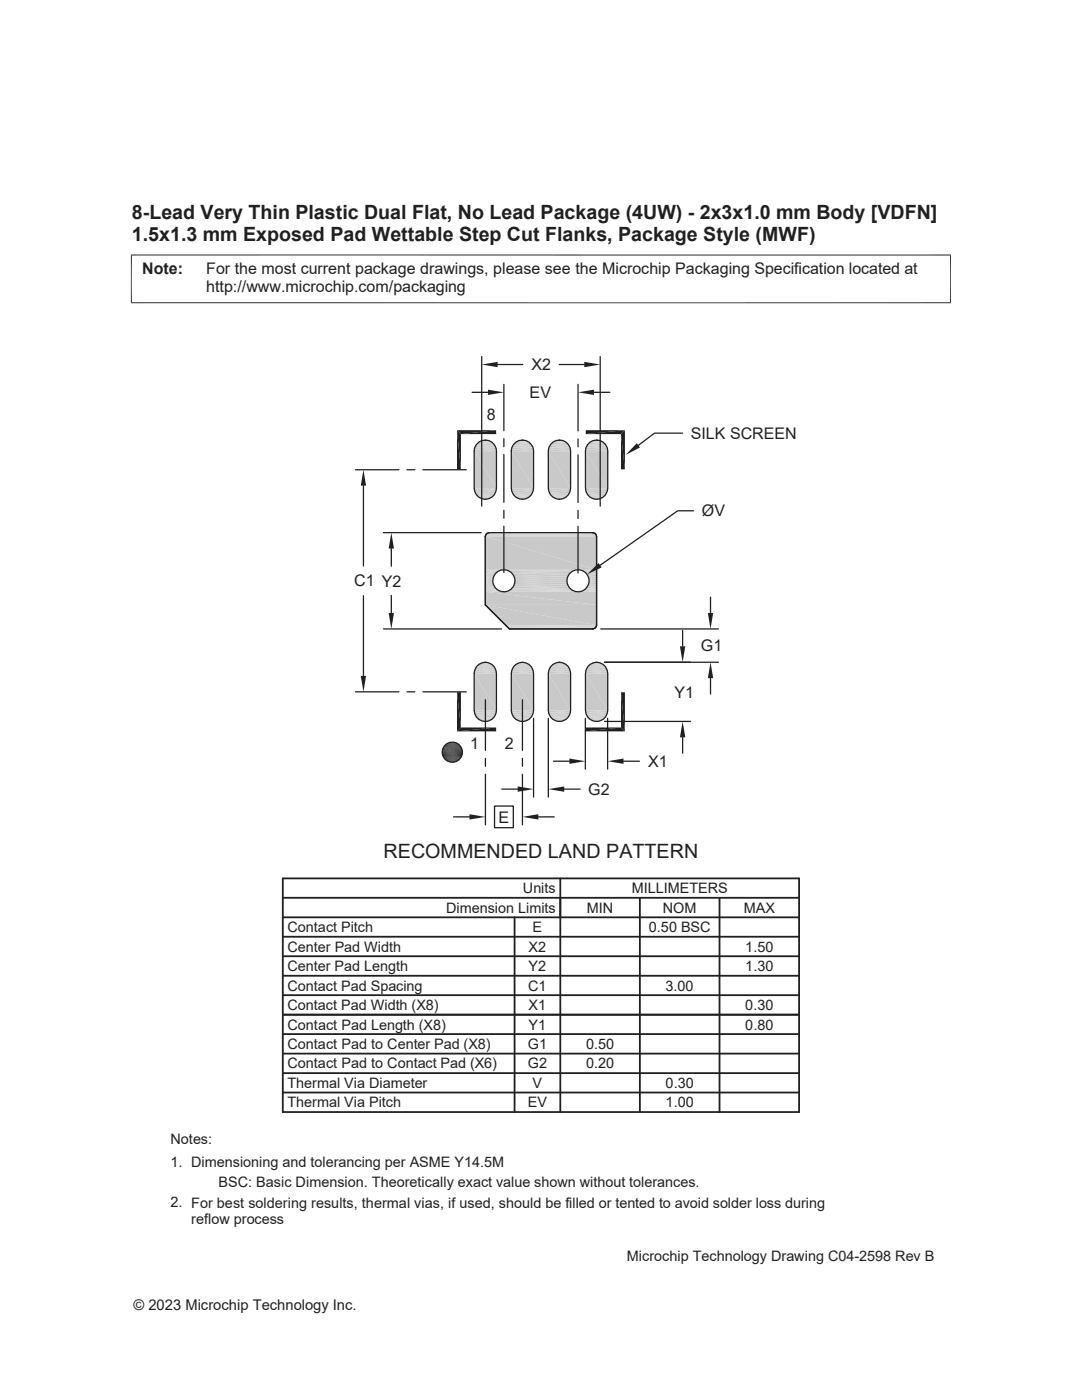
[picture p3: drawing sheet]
<svg xmlns="http://www.w3.org/2000/svg" width="216mm" height="279mm" viewBox="0 0 216 279" stroke-linecap="round" stroke-linejoin="round" font-family="sans-serif">
<g fill="#c8c9cb">
<path d="M96.5 87.9h.7z"/>
<path d="M96.1 88l.4-.1 1.1 .1z"/>
<path d="M96.5 87.9l1.1 .1z"/>
</g>
<path d="M95.7 88.1h2.3" fill="none" stroke="#c8c9cb" stroke-width=".2"/>
<path d="M96.1 88h1.5l.4 .1z" fill="#c8c9cb"/>
<path d="M95.4 88.2h2.9" fill="none" stroke="#c8c9cb" stroke-width=".21"/>
<path d="M95.1 88.5h3.5" fill="none" stroke="#c8c9cb" stroke-width=".28"/>
<path d="M94.9 88.8h3.9" fill="none" stroke="#c8c9cb" stroke-width=".32"/>
<path d="M94.8 89.1h4.1" fill="none" stroke="#c8c9cb" stroke-width=".34"/>
<path d="M94.6 89.9h4.5M94.7 89.5h4.3" fill="none" stroke="#c8c9cb" stroke-width=".38"/>
<g fill="#c8c9cb">
<path d="M94.6 90l4.5 7.4h-4.5z"/>
<path d="M94.6 90h4.5v7.4z"/>
</g>
<path d="M94.6 97.6h4.5M94.7 98h4.3" fill="none" stroke="#c8c9cb" stroke-width=".38"/>
<path d="M94.8 98.4h4.1" fill="none" stroke="#c8c9cb" stroke-width=".36"/>
<path d="M94.9 98.7h3.9" fill="none" stroke="#c8c9cb" stroke-width=".32"/>
<path d="M95.1 99h3.5" fill="none" stroke="#c8c9cb" stroke-width=".28"/>
<path d="M95.4 99.3h2.9" fill="none" stroke="#c8c9cb" stroke-width=".21"/>
<path d="M95.7 99.4l1.9 .1h-1.5z" fill="#c8c9cb"/>
<path d="M95.7 99.4h2.3" fill="none" stroke="#c8c9cb" stroke-width=".2"/>
<g fill="#c8c9cb">
<path d="M96.5 99.6h.7z"/>
<path d="M96.1 99.5l1.1 .1z"/>
<path d="M96.1 99.5h1.5z"/>
<path d="M118.7 87.9h.7z"/>
<path d="M118.3 88l.4-.1 1.1 .1z"/>
<path d="M118.7 87.9l1.1 .1z"/>
</g>
<path d="M117.9 88.1h2.2" fill="none" stroke="#c8c9cb" stroke-width=".2"/>
<path d="M118.3 88h1.5l.3 .1z" fill="#c8c9cb"/>
<path d="M117.6 88.2h2.9" fill="none" stroke="#c8c9cb" stroke-width=".21"/>
<path d="M117.3 88.5h3.4" fill="none" stroke="#c8c9cb" stroke-width=".28"/>
<path d="M117.1 88.8h3.9" fill="none" stroke="#c8c9cb" stroke-width=".32"/>
<path d="M116.9 89.1h4.2" fill="none" stroke="#c8c9cb" stroke-width=".34"/>
<path d="M116.8 89.9h4.5M116.8 89.5h4.4" fill="none" stroke="#c8c9cb" stroke-width=".38"/>
<g fill="#c8c9cb">
<path d="M116.8 90l4.5 7.4h-4.5z"/>
<path d="M116.8 90h4.5v7.4z"/>
</g>
<path d="M116.8 97.6h4.5M116.8 98h4.4" fill="none" stroke="#c8c9cb" stroke-width=".38"/>
<path d="M116.9 98.4h4.2" fill="none" stroke="#c8c9cb" stroke-width=".36"/>
<path d="M117.1 98.7h3.9" fill="none" stroke="#c8c9cb" stroke-width=".32"/>
<path d="M117.3 99h3.4" fill="none" stroke="#c8c9cb" stroke-width=".28"/>
<path d="M117.6 99.3h2.9" fill="none" stroke="#c8c9cb" stroke-width=".21"/>
<path d="M117.9 99.4l1.9 .1h-1.5z" fill="#c8c9cb"/>
<path d="M117.9 99.4h2.2" fill="none" stroke="#c8c9cb" stroke-width=".2"/>
<g fill="#c8c9cb">
<path d="M118.7 99.6h.7z"/>
<path d="M118.3 99.5l1.1 .1z"/>
<path d="M118.3 99.5h1.5z"/>
<path d="M111.3 87.9h.7z"/>
<path d="M110.9 88l.4-.1 1.1 .1z"/>
<path d="M111.3 87.9l1.1 .1z"/>
</g>
<path d="M110.5 88.1h2.3" fill="none" stroke="#c8c9cb" stroke-width=".2"/>
<path d="M110.9 88h1.5l.4 .1z" fill="#c8c9cb"/>
<path d="M110.2 88.2h2.9" fill="none" stroke="#c8c9cb" stroke-width=".21"/>
<path d="M109.9 88.5h3.4" fill="none" stroke="#c8c9cb" stroke-width=".28"/>
<path d="M109.7 88.8h3.9" fill="none" stroke="#c8c9cb" stroke-width=".32"/>
<path d="M109.6 89.1h4.1" fill="none" stroke="#c8c9cb" stroke-width=".34"/>
<path d="M109.4 89.9h4.5M109.5 89.5h4.3" fill="none" stroke="#c8c9cb" stroke-width=".38"/>
<g fill="#c8c9cb">
<path d="M109.4 90l4.5 7.4h-4.5z"/>
<path d="M109.4 90h4.5v7.4z"/>
</g>
<path d="M109.4 97.6h4.5M109.5 98h4.3" fill="none" stroke="#c8c9cb" stroke-width=".38"/>
<path d="M109.6 98.4h4.1" fill="none" stroke="#c8c9cb" stroke-width=".36"/>
<path d="M109.7 98.7h3.9" fill="none" stroke="#c8c9cb" stroke-width=".32"/>
<path d="M109.9 99h3.4" fill="none" stroke="#c8c9cb" stroke-width=".28"/>
<path d="M110.2 99.3h2.9" fill="none" stroke="#c8c9cb" stroke-width=".21"/>
<path d="M110.5 99.4l1.9 .1h-1.5z" fill="#c8c9cb"/>
<path d="M110.5 99.4h2.3" fill="none" stroke="#c8c9cb" stroke-width=".2"/>
<g fill="#c8c9cb">
<path d="M111.3 99.6h.7z"/>
<path d="M110.9 99.5l1.1 .1z"/>
<path d="M110.9 99.5h1.5z"/>
<path d="M103.9 87.9h.7z"/>
<path d="M103.5 88l.4-.1 1.1 .1z"/>
<path d="M103.9 87.9l1.1 .1z"/>
</g>
<path d="M103.1 88.1h2.2" fill="none" stroke="#c8c9cb" stroke-width=".2"/>
<path d="M103.5 88h1.5l.3 .1z" fill="#c8c9cb"/>
<path d="M102.8 88.2h2.9" fill="none" stroke="#c8c9cb" stroke-width=".21"/>
<path d="M102.5 88.5h3.4" fill="none" stroke="#c8c9cb" stroke-width=".28"/>
<path d="M102.3 88.8h3.9" fill="none" stroke="#c8c9cb" stroke-width=".32"/>
<path d="M102.2 89.1h4.1" fill="none" stroke="#c8c9cb" stroke-width=".34"/>
<path d="M102 89.9h4.5M102 89.5h4.4" fill="none" stroke="#c8c9cb" stroke-width=".38"/>
<g fill="#c8c9cb">
<path d="M102 90l4.5 7.4h-4.5z"/>
<path d="M102 90h4.5v7.4z"/>
</g>
<path d="M102 97.6h4.5M102 98h4.4" fill="none" stroke="#c8c9cb" stroke-width=".38"/>
<path d="M102.2 98.4h4.1" fill="none" stroke="#c8c9cb" stroke-width=".36"/>
<path d="M102.3 98.7h3.9" fill="none" stroke="#c8c9cb" stroke-width=".32"/>
<path d="M102.5 99h3.4" fill="none" stroke="#c8c9cb" stroke-width=".28"/>
<path d="M102.8 99.3h2.9" fill="none" stroke="#c8c9cb" stroke-width=".21"/>
<path d="M103.1 99.4l1.9 .1h-1.5z" fill="#c8c9cb"/>
<path d="M103.1 99.4h2.2" fill="none" stroke="#c8c9cb" stroke-width=".2"/>
<g fill="#c8c9cb">
<path d="M103.9 99.6h.7z"/>
<path d="M103.5 99.5l1.1 .1z"/>
<path d="M103.5 99.5h1.5z"/>
</g>
<path d="M96.8 107h22.2M96.9 106.9h22.1M96.9 106.7h22.1M96.9 106.6h22M97 106.5h21.9M97.1 106.4h21.7M97.2 106.4h21.5M97.5 106.3h20.9" fill="none" stroke="#c8c9cb" stroke-width=".2"/>
<g fill="#c8c9cb">
<path d="M96.8 107l22.2 6.7h-22.2z"/>
<path d="M96.8 107h22.2v6.7z"/>
</g>
<path d="M96.8 113.7h3.5M96.8 113.8h3.1M100.8 113.7h14.3M101.2 113.8h13.5M115.5 113.7h3.5M116 113.8h3" fill="none" stroke="#c8c9cb" stroke-width=".2"/>
<path d="M96.8 114h2.7M101.5 114h12.8M116.3 114h2.7" fill="none" stroke="#c8c9cb" stroke-width=".21"/>
<path d="M96.8 114.3h2.4M101.9 114.3h12.1M116.7 114.3h2.3" fill="none" stroke="#c8c9cb" stroke-width=".28"/>
<path d="M102.2 114.6h11.5M117 114.6h2" fill="none" stroke="#c8c9cb" stroke-width=".34"/>
<path d="M96.8 114.4l1.9 .3h-1.9z" fill="#c8c9cb"/>
<path d="M96.8 114.6h2.1" fill="none" stroke="#c8c9cb" stroke-width=".34"/>
<g fill="#c8c9cb">
<path d="M117.2 114.7l1.8 .4h-1.6z"/>
<path d="M117.2 114.7h1.8v.4z"/>
</g>
<path d="M102.4 114.9h11.1" fill="none" stroke="#c8c9cb" stroke-width=".36"/>
<g fill="#c8c9cb">
<path d="M96.8 114.7l1.7 .4h-1.7z"/>
<path d="M96.8 114.7h1.9l-.2 .4z"/>
<path d="M117.4 115.1l1.6 .4h-1.5z"/>
<path d="M117.4 115.1h1.6v.4z"/>
</g>
<path d="M102.6 115.3h10.7" fill="none" stroke="#c8c9cb" stroke-width=".4"/>
<g fill="#c8c9cb">
<path d="M96.8 115.1l1.6 .4h-1.6z"/>
<path d="M96.8 115.1h1.7l-.1 .4z"/>
<path d="M117.5 115.5l1.5 .4h-1.4z"/>
<path d="M117.5 115.5h1.5v.4z"/>
</g>
<path d="M102.7 115.7h10.5" fill="none" stroke="#c8c9cb" stroke-width=".4"/>
<g fill="#c8c9cb">
<path d="M96.8 115.5l1.5 .4h-1.5z"/>
<path d="M96.8 115.5h1.6l-.1 .4z"/>
<path d="M117.6 115.9l1.4 .4h-1.5z"/>
<path d="M117.6 115.9h1.4v.4z"/>
</g>
<path d="M102.7 116.1h10.5" fill="none" stroke="#c8c9cb" stroke-width=".4"/>
<g fill="#c8c9cb">
<path d="M96.8 115.9l1.6 .4h-1.6z"/>
<path d="M96.8 115.9h1.5l.1 .4z"/>
<path d="M117.5 116.3l1.5 .4h-1.6z"/>
<path d="M117.5 116.3h1.5v.4z"/>
</g>
<path d="M102.6 116.5h10.7" fill="none" stroke="#c8c9cb" stroke-width=".4"/>
<g fill="#c8c9cb">
<path d="M96.8 116.3l1.7 .4h-1.7z"/>
<path d="M96.8 116.3h1.6l.1 .4z"/>
<path d="M117.4 116.7l1.6 .4h-1.8z"/>
<path d="M117.4 116.7h1.6v.4z"/>
</g>
<path d="M102.4 116.9h11.1" fill="none" stroke="#c8c9cb" stroke-width=".36"/>
<g fill="#c8c9cb">
<path d="M96.8 116.7l1.9 .4h-1.9z"/>
<path d="M96.8 116.7h1.7l.2 .4z"/>
</g>
<path d="M117 117.2h2" fill="none" stroke="#c8c9cb" stroke-width=".34"/>
<path d="M117.2 117.1h1.8v.3z" fill="#c8c9cb"/>
<path d="M96.8 117.2h2.1M102.2 117.2h11.5" fill="none" stroke="#c8c9cb" stroke-width=".34"/>
<path d="M96.8 117.5h2.4M101.9 117.5h12.1M116.7 117.5h2.3" fill="none" stroke="#c8c9cb" stroke-width=".28"/>
<path d="M96.8 117.8h2.7M101.5 117.8h12.8M116.3 117.8h2.7" fill="none" stroke="#c8c9cb" stroke-width=".21"/>
<path d="M96.8 118h3.1M96.8 118.1h3.5M100.8 118.1h14.3M101.2 118h13.5M115.5 118.1h3.5M116 118h3" fill="none" stroke="#c8c9cb" stroke-width=".2"/>
<g fill="#c8c9cb">
<path d="M96.8 118.1l22.2 2.6h-22.2z"/>
<path d="M96.8 118.1h22.2v2.6z"/>
<path d="M96.8 120.7l22.2 4.1h-18.1z"/>
<path d="M96.8 120.7h22.2v4.1z"/>
</g>
<path d="M100.9 124.8h18.1M101 125h18M101.2 125.1h17.8M101.3 125.2h17.6M101.4 125.3h17.5M101.5 125.4h17.3M101.6 125.4h17.1M101.6 125.5h17" fill="none" stroke="#c8c9cb" stroke-width=".2"/>
<path d="M96.8 87.8a2.21 2.21 0 0 0-2.2 2.2" fill="none" stroke="#231f20" stroke-width=".25"/>
<g fill="#231f20">
<path d="M96.9 87.8v.1z"/>
<path d="M96.8 87.8l.1 .1z"/>
<path d="M96.8 87.8v.1z"/>
<path d="M96.7 87.8l.1 .1z"/>
</g>
<path d="M94.6 90v7.4a2.2 2.2 0 0 0 2.2 2.2 2.2 2.2 0 0 0 2.2-2.2M96.8 87.8a2.2 2.2 0 0 1 2.3 2.2v7.4M104.2 87.8a2.2 2.2 0 0 0-2.2 2.2" fill="none" stroke="#231f20" stroke-width=".25"/>
<g fill="#231f20">
<path d="M104.3 87.8v.1z"/>
<path d="M104.2 87.8l.1 .1z"/>
<path d="M104.2 87.8v.1z"/>
<path d="M104.1 87.8l.1 .1z"/>
</g>
<path d="M102 90v7.4M104.2 87.8a2.21 2.21 0 0 1 2.3 2.2v7.4a2.21 2.21 0 0 1-2.2 2.2 2.21 2.21 0 0 1-2.3-2.2M111.6 87.8a2.21 2.21 0 0 0-2.2 2.2" fill="none" stroke="#231f20" stroke-width=".25"/>
<g fill="#231f20">
<path d="M111.7 87.8v.1z"/>
<path d="M111.6 87.8l.1 .1z"/>
<path d="M111.5 87.8l.2 .1z"/>
<path d="M111.5 87.8l.1 .1z"/>
</g>
<path d="M109.4 90v7.4M111.6 87.8a2.2 2.2 0 0 1 2.3 2.2v7.4a2.21 2.21 0 0 1-2.3 2.2 2.21 2.21 0 0 1-2.2-2.2M119 87.8a2.2 2.2 0 0 0-2.2 2.2" fill="none" stroke="#231f20" stroke-width=".25"/>
<g fill="#231f20">
<path d="M119.1 87.8v.1z"/>
<path d="M119 87.8l.1 .1z"/>
<path d="M119 87.8v.1z"/>
<path d="M118.9 87.8l.1 .1z"/>
</g>
<path d="M116.8 90v7.4a2.2 2.2 0 0 0 2.2 2.2 2.2 2.2 0 0 0 2.2-2.2M119 87.8a2.21 2.21 0 0 1 2.3 2.2v7.4" fill="none" stroke="#231f20" stroke-width=".25"/>
<g fill="#c8c9cb">
<path d="M96.5 132.2h.7z"/>
<path d="M96.1 132.3h1.5z"/>
<path d="M96.5 132.2l1.1 .1z"/>
</g>
<path d="M95.7 132.4h2.3" fill="none" stroke="#c8c9cb" stroke-width=".2"/>
<path d="M96.1 132.3h1.5l.4 .2z" fill="#c8c9cb"/>
<path d="M95.4 132.6h2.9" fill="none" stroke="#c8c9cb" stroke-width=".21"/>
<path d="M95.1 132.8h3.5" fill="none" stroke="#c8c9cb" stroke-width=".28"/>
<path d="M94.9 133.1h3.9" fill="none" stroke="#c8c9cb" stroke-width=".32"/>
<path d="M94.8 133.4h4.1" fill="none" stroke="#c8c9cb" stroke-width=".36"/>
<path d="M94.6 134.2h4.5M94.7 133.8h4.3" fill="none" stroke="#c8c9cb" stroke-width=".38"/>
<g fill="#c8c9cb">
<path d="M94.6 134.4l4.5 7.4h-4.5z"/>
<path d="M94.6 134.4h4.5v7.4z"/>
</g>
<path d="M94.6 142h4.5M94.7 142.3h4.3" fill="none" stroke="#c8c9cb" stroke-width=".38"/>
<path d="M94.8 142.7h4.1" fill="none" stroke="#c8c9cb" stroke-width=".34"/>
<path d="M94.9 143h3.9" fill="none" stroke="#c8c9cb" stroke-width=".32"/>
<path d="M95.1 143.3h3.5" fill="none" stroke="#c8c9cb" stroke-width=".28"/>
<path d="M95.4 143.6h2.9" fill="none" stroke="#c8c9cb" stroke-width=".21"/>
<path d="M95.7 143.7l1.9 .1h-1.5z" fill="#c8c9cb"/>
<path d="M95.7 143.8h2.3" fill="none" stroke="#c8c9cb" stroke-width=".2"/>
<g fill="#c8c9cb">
<path d="M96.5 144h.7z"/>
<path d="M96.1 143.8l1.1 .2z"/>
<path d="M96.1 143.8h1.5l-.4 .2z"/>
<path d="M103.9 132.2h.7z"/>
<path d="M103.5 132.3h1.5z"/>
<path d="M103.9 132.2l1.1 .1z"/>
</g>
<path d="M103.1 132.4h2.2" fill="none" stroke="#c8c9cb" stroke-width=".2"/>
<path d="M103.5 132.3h1.5l.3 .2z" fill="#c8c9cb"/>
<path d="M102.8 132.6h2.9" fill="none" stroke="#c8c9cb" stroke-width=".21"/>
<path d="M102.5 132.8h3.4" fill="none" stroke="#c8c9cb" stroke-width=".28"/>
<path d="M102.3 133.1h3.9" fill="none" stroke="#c8c9cb" stroke-width=".32"/>
<path d="M102.2 133.4h4.1" fill="none" stroke="#c8c9cb" stroke-width=".36"/>
<path d="M102 134.2h4.5M102 133.8h4.4" fill="none" stroke="#c8c9cb" stroke-width=".38"/>
<g fill="#c8c9cb">
<path d="M102 134.4l4.5 7.4h-4.5z"/>
<path d="M102 134.4h4.5v7.4z"/>
</g>
<path d="M102 142h4.5M102 142.3h4.4" fill="none" stroke="#c8c9cb" stroke-width=".38"/>
<path d="M102.2 142.7h4.1" fill="none" stroke="#c8c9cb" stroke-width=".34"/>
<path d="M102.3 143h3.9" fill="none" stroke="#c8c9cb" stroke-width=".32"/>
<path d="M102.5 143.3h3.4" fill="none" stroke="#c8c9cb" stroke-width=".28"/>
<path d="M102.8 143.6h2.9" fill="none" stroke="#c8c9cb" stroke-width=".21"/>
<path d="M103.1 143.7l1.9 .1h-1.5z" fill="#c8c9cb"/>
<path d="M103.1 143.8h2.2" fill="none" stroke="#c8c9cb" stroke-width=".2"/>
<g fill="#c8c9cb">
<path d="M103.9 144h.7z"/>
<path d="M103.5 143.8l1.1 .2z"/>
<path d="M103.5 143.8h1.5l-.4 .2z"/>
<path d="M111.3 132.2h.7z"/>
<path d="M110.9 132.3h1.5z"/>
<path d="M111.3 132.2l1.1 .1z"/>
</g>
<path d="M110.5 132.4h2.3" fill="none" stroke="#c8c9cb" stroke-width=".2"/>
<path d="M110.9 132.3h1.5l.4 .2z" fill="#c8c9cb"/>
<path d="M110.2 132.6h2.9" fill="none" stroke="#c8c9cb" stroke-width=".21"/>
<path d="M109.9 132.8h3.4" fill="none" stroke="#c8c9cb" stroke-width=".28"/>
<path d="M109.7 133.1h3.9" fill="none" stroke="#c8c9cb" stroke-width=".32"/>
<path d="M109.6 133.4h4.1" fill="none" stroke="#c8c9cb" stroke-width=".36"/>
<path d="M109.4 134.2h4.5M109.5 133.8h4.3" fill="none" stroke="#c8c9cb" stroke-width=".38"/>
<g fill="#c8c9cb">
<path d="M109.4 134.4l4.5 7.4h-4.5z"/>
<path d="M109.4 134.4h4.5v7.4z"/>
</g>
<path d="M109.4 142h4.5M109.5 142.3h4.3" fill="none" stroke="#c8c9cb" stroke-width=".38"/>
<path d="M109.6 142.7h4.1" fill="none" stroke="#c8c9cb" stroke-width=".34"/>
<path d="M109.7 143h3.9" fill="none" stroke="#c8c9cb" stroke-width=".32"/>
<path d="M109.9 143.3h3.4" fill="none" stroke="#c8c9cb" stroke-width=".28"/>
<path d="M110.2 143.6h2.9" fill="none" stroke="#c8c9cb" stroke-width=".21"/>
<path d="M110.5 143.7l1.9 .1h-1.5z" fill="#c8c9cb"/>
<path d="M110.5 143.8h2.3" fill="none" stroke="#c8c9cb" stroke-width=".2"/>
<g fill="#c8c9cb">
<path d="M111.3 144h.7z"/>
<path d="M110.9 143.8l1.1 .2z"/>
<path d="M110.9 143.8h1.5l-.4 .2z"/>
<path d="M118.7 132.2h.7z"/>
<path d="M118.3 132.3h1.5z"/>
<path d="M118.7 132.2l1.1 .1z"/>
</g>
<path d="M117.9 132.4h2.2" fill="none" stroke="#c8c9cb" stroke-width=".2"/>
<path d="M118.3 132.3h1.5l.3 .2z" fill="#c8c9cb"/>
<path d="M117.6 132.6h2.9" fill="none" stroke="#c8c9cb" stroke-width=".21"/>
<path d="M117.3 132.8h3.4" fill="none" stroke="#c8c9cb" stroke-width=".28"/>
<path d="M117.1 133.1h3.9" fill="none" stroke="#c8c9cb" stroke-width=".32"/>
<path d="M116.9 133.4h4.2" fill="none" stroke="#c8c9cb" stroke-width=".36"/>
<path d="M116.8 134.2h4.5M116.8 133.8h4.4" fill="none" stroke="#c8c9cb" stroke-width=".38"/>
<g fill="#c8c9cb">
<path d="M116.8 134.4l4.5 7.4h-4.5z"/>
<path d="M116.8 134.4h4.5v7.4z"/>
</g>
<path d="M116.8 142h4.5M116.8 142.3h4.4" fill="none" stroke="#c8c9cb" stroke-width=".38"/>
<path d="M116.9 142.7h4.2" fill="none" stroke="#c8c9cb" stroke-width=".34"/>
<path d="M117.1 143h3.9" fill="none" stroke="#c8c9cb" stroke-width=".32"/>
<path d="M117.3 143.3h3.4" fill="none" stroke="#c8c9cb" stroke-width=".28"/>
<path d="M117.6 143.6h2.9" fill="none" stroke="#c8c9cb" stroke-width=".21"/>
<path d="M117.9 143.7l1.9 .1h-1.5z" fill="#c8c9cb"/>
<path d="M117.9 143.8h2.2" fill="none" stroke="#c8c9cb" stroke-width=".2"/>
<g fill="#c8c9cb">
<path d="M118.7 144h.7z"/>
<path d="M118.3 143.8l1.1 .2z"/>
<path d="M118.3 143.8h1.5l-.4 .2z"/>
</g>
<g fill="none" stroke="#231f20" stroke-width=".25">
<path d="M97 106.5h.1M97.6 106.3h20.7zM97.6 106.3a.78 .78 0 0 0-.8 .7v13.7l4.8 4.8h16.7M118.3 106.3h.1M118.3 106.3a.73 .73 0 0 1 .7 .7M118.8 106.5h.1M119 107v17.8M119 107h.1M96.8 120.7h.1M96.8 132.2h.1M99 134.4a2.2 2.2 0 0 0-2.2-2.2 2.2 2.2 0 0 0-2.2 2.2v7.4a2.21 2.21 0 0 0 2.2 2.2 2.21 2.21 0 0 0 2.2-2.2M99.1 134.4v7.4"/>
<path d="M101.6 125.5h.1M102 134.4v7.4M102 134.4a2.2 2.2 0 0 1 2.2-2.2 2.2 2.2 0 0 1 2.2 2.2l.1 7.4a2.21 2.21 0 0 1-2.2 2.2 2.21 2.21 0 0 1-2.3-2.2M104.2 132.2h.1M109.4 134.4v7.4M109.4 134.4a2.2 2.2 0 0 1 2.2-2.2 2.2 2.2 0 0 1 2.2 2.2l.1 7.4a2.21 2.21 0 0 1-2.3 2.2 2.21 2.21 0 0 1-2.2-2.2M111.6 132.2h.1M118.3 125.5h.1M118.8 125.3h.1M119 124.8a.73 .73 0 0 1-.7 .7M119 132.2h.1M119 124.8h.1"/>
<path d="M121.2 134.4a2.2 2.2 0 0 0-2.2-2.2 2.2 2.2 0 0 0-2.2 2.2v7.4a2.21 2.21 0 0 0 2.2 2.2 2.21 2.21 0 0 0 2.2-2.2M121.3 134.4v7.4"/>
<circle cx="100.5" cy="115.9" r="2.2"/>
<circle cx="115.3" cy="115.9" r="2.2"/>
</g>
<path d="M56.4 179.2h103M111.8 175.3v46.6M127.7 179.2v42.7M143.6 179.2v42.7M56.4 183.1h103M56.4 190.8h103M56.4 186.9h103M56.4 194.7h103M102.7 183.1v38.8M56.4 202.5h103M56.4 214.2h103M159.4 221.9v-46.6h-103v46.6" fill="none" stroke="#231f20" stroke-width=".36"/>
<g fill="#231f20">
<path d="M116.9 85.9h7.8l-7.8 .7z"/>
<path d="M116.9 86.6l7.8-.7-.8 .7z"/>
<path d="M123.9 86.6l.8-.7v7.8z"/>
<path d="M123.9 86.6l.8 7.1h-.8z"/>
</g>
<path d="M56.4 198.6h103M56.4 206.4h103M56.4 218h103M56.4 221.9h103" fill="none" stroke="#231f20" stroke-width=".36"/>
<path d="M26.2 50.8v9.7M189.7 50.8v9.7M189.8 50.9h-163.7M26.1 60.4h163.7" fill="none" stroke="#231f20" stroke-width=".2"/>
<g fill="#231f20">
<path d="M90 148.1h.5z"/>
<path d="M89.8 148.1h.9z"/>
<path d="M90 148.1h.7z"/>
<path d="M89.6 148.2h1.3z"/>
<path d="M89.8 148.1l1.1 .1z"/>
<path d="M89.4 148.3h1.7z"/>
<path d="M89.6 148.2l1.5 .1z"/>
</g>
<path d="M89.2 148.3h2" fill="none" stroke="#231f20" stroke-width=".2"/>
<path d="M89.4 148.3l1.8 .1z" fill="#231f20"/>
<g fill="none" stroke="#231f20" stroke-width=".2">
<path d="M88.2 149.8h4.1M88.2 150h4.1M88.2 150.2h4.1M88.2 150.4h4.1M88.3 150.6h3.9M88.3 149.6h3.9M88.3 149.4h3.9M88.3 150.8h3.9M88.4 151h3.7M88.4 149.3h3.7M88.5 149.1h3.6M88.5 151.1h3.6"/>
<path d="M88.6 151.3h3.4M88.6 148.9h3.4M88.6 148.8h3.2M88.6 151.4h3.2M88.8 151.6h2.9M88.8 148.7h2.9M88.9 148.5h2.7M88.9 151.7h2.7M89.1 151.8h2.3M89.1 148.4h2.3"/>
</g>
<path d="M89.2 151.9l1.9 .1z" fill="#231f20"/>
<path d="M89.2 151.9h2" fill="none" stroke="#231f20" stroke-width=".2"/>
<g fill="#231f20">
<path d="M89.4 152h1.5z"/>
<path d="M89.4 152h1.7z"/>
<path d="M89.6 152l1.1 .1z"/>
<path d="M89.6 152h1.3z"/>
<path d="M90 152.1h.5z"/>
<path d="M89.8 152.1h.7z"/>
<path d="M89.8 152.1h.9z"/>
</g>
<g fill="none" stroke="#231f20" stroke-width=".25">
<path d="M70.9 93.7h8.7M72.5 96.9v16M81.2 93.7h1.6M84.4 93.7h8.6M72.5 118.9v16M70.9 138.1h8.7M81.2 138.1h1.6M84.4 138.1h8.6"/>
<circle cx="90.3" cy="150.1" r="2.01"/>
</g>
<path d="M56.4 210.3h103" fill="none" stroke="#231f20" stroke-width=".36"/>
<g fill="#231f20">
<path d="M72.5 93.7l.5 3.2h-1z"/>
<path d="M72 134.9h1l-.5 3.2z"/>
</g>
<path d="M94.2 78.3h3.2M100.5 76.7v9.3M115.3 76.7v9.3M118.5 78.3h3.2M100.5 87.5v1.6M100.5 90.7v9.5M115.3 87.6v1.6M115.3 90.8v9.5M100.5 101.8v1.6M100.5 105v9.3M115.3 101.9v1.6M115.3 105.1v9.2" fill="none" stroke="#231f20" stroke-width=".25"/>
<g fill="#231f20">
<path d="M97.4 77.8l3.1 .5-3.1 .5z"/>
<path d="M115.3 78.3l3.2-.5v1z"/>
</g>
<path d="M96.1 71.2v29.8M99.3 72.8h5M111.6 72.8h5M119.8 71.2v29.8" fill="none" stroke="#231f20" stroke-width=".25"/>
<g fill="#231f20">
<path d="M96.1 72.7l3.2-.5v1.1z"/>
<path d="M116.6 72.2l3.2 .5-3.2 .6z"/>
</g>
<path d="M76.5 106.3h19.5M78.1 109.5v3.5M78.1 118.8v3.5M76.5 125.5h23.6" fill="none" stroke="#231f20" stroke-width=".25"/>
<g fill="#231f20">
<path d="M78.1 106.3l.5 3.2h-1z"/>
<path d="M77.6 122.3h1l-.5 3.2z"/>
</g>
<path d="M141.8 119.2v3.1M119.9 125.5h23.5M120.6 132.2h22.8M141.8 135.3v3.2" fill="none" stroke="#231f20" stroke-width=".25"/>
<g fill="#231f20">
<path d="M141.8 132.2l.5 3.1h-1.1z"/>
<path d="M141.2 122.3h1.1l-.5 3.2z"/>
</g>
<path d="M120.6 132.2h17.2M136.2 125.8v3.2M120.6 144h17.2M136.2 147.2v3.1" fill="none" stroke="#231f20" stroke-width=".25"/>
<g fill="#231f20">
<path d="M135.7 129h1l-.5 3.2z"/>
<path d="M136.2 144l.5 3.2h-1z"/>
</g>
<path d="M110.4 151.9h3.2M116.8 143.4v10.1M121.2 143.4v10.1M124.4 151.9h3.2" fill="none" stroke="#231f20" stroke-width=".25"/>
<g fill="#231f20">
<path d="M113.6 151.4l3.2 .5-3.2 .5z"/>
<path d="M121.2 151.9l3.2-.5v1z"/>
</g>
<path d="M100.1 157.5h3.2M106.5 143.4v15.7M109.4 143.4v15.7M112.6 157.5h3.2" fill="none" stroke="#231f20" stroke-width=".25"/>
<g fill="#231f20">
<path d="M103.3 157l3.2 .5-3.2 .5z"/>
<path d="M109.4 157.5l3.2-.5v1z"/>
</g>
<path d="M96.9 139.7v10.1M104.2 139.7v10.1M96.9 151.3v1.6M96.9 154.5v10.1M104.2 151.3v1.6M104.2 154.5v10.1M90.5 163h3.2M107.4 163h3.2" fill="none" stroke="#231f20" stroke-width=".25"/>
<g fill="#231f20">
<path d="M104.2 163l3.2-.5v1.1z"/>
<path d="M93.7 162.5l3.2 .5-3.2 .6z"/>
</g>
<path d="M98.7 160.9h3.7v4.3h-3.7z" fill="none" stroke="#231f20" stroke-width=".25"/>
<g fill="#231f20">
<path d="M116.9 145.2h7l-7 .8z"/>
<path d="M116.9 146l7-.8 .8 .8z"/>
<path d="M123.9 138.2l.8 7.8-.8-.8z"/>
<path d="M123.9 138.2h.8v7.8z"/>
<path d="M92 86.6l7-.7v.7z"/>
<path d="M91.2 85.9h7.8l-7 .7z"/>
<path d="M91.2 85.9l.8 .7v7.1z"/>
<path d="M91.2 85.9l.8 7.8h-.8z"/>
<path d="M91.2 146l7.8-.8v.8z"/>
<path d="M92 145.2h7l-7.8 .8z"/>
<path d="M91.2 138.2l.8 7-.8 .8z"/>
<path d="M91.2 138.2h.8v7z"/>
<path d="M127.1 88.5l.6 .8-2.9 1.5z"/>
</g>
<path d="M136.2 86.4h-5.6l-3.2 2.5M138.4 101.9h-3.2l-15.5 10.9" fill="none" stroke="#231f20" stroke-width=".25"/>
<path d="M117.1 114.6l2.3-2.2 .6 .8z" fill="#231f20"/>
<g font-size="3.9" fill="#231f20">
<text x="26.3" y="43.6">8-Lead Very Thin Plastic Dual Flat, No Lead Package (4UW) - 2x3x1.0 mm Body [VDFN]</text>
<text x="26.3" y="48.2">1.5x1.3 mm Exposed Pad Wettable Step Cut Flanks, Package Style (MWF)</text>
<text x="76.5" y="171.2">RECOMMENDED LAND PATTERN</text>
</g>
<g font-size="3.2" fill="#231f20">
<text x="28.4" y="54.7">Note:</text>
<text x="41.1" y="54.7">For the most current package drawings, please see the Microchip Packaging Specification located at</text>
<text x="41.1" y="58.3">http://www.microchip.com/packaging</text>
<text x="106.1" y="73.9">X2</text>
<text x="97.1" y="83.8">8</text>
<text x="105.7" y="79.4">EV</text>
<text x="137.8" y="87.6">SILK SCREEN</text>
<text x="140.1" y="103">ØV</text>
<text x="70.7" y="117">C1 Y2</text>
<text x="139.8" y="130">G1</text>
<text x="134.6" y="139.2">Y1</text>
<text x="93.8" y="149.5">1</text>
<text x="100.7" y="149.5">2</text>
<text x="129.4" y="153.1">X1</text>
<text x="117.4" y="158.6">G2</text>
<text x="99.4" y="164.2">E</text>
</g>
<g font-size="2.9" fill="#231f20">
<text x="104.3" y="178.3">Units</text>
<text x="126" y="178.3">MILLIMETERS</text>
<text x="89" y="182.2">Dimension Limits</text>
<text x="117.1" y="182.2">MIN</text>
<text x="132.3" y="182.2">NOM</text>
<text x="148.4" y="182.2">MAX</text>
<text x="57.3" y="189.9">Center Pad Width</text>
<text x="57.3" y="186">Contact Pitch</text>
<text x="105.5" y="189.9">X2</text>
<text x="106.3" y="186">E</text>
<text x="129.5" y="186">0.50 BSC</text>
<text x="148.7" y="189.9">1.50</text>
<text x="57.3" y="193.8">Center Pad Length</text>
<text x="57.3" y="197.7">Contact Pad Spacing</text>
<text x="105.4" y="197.7">C1</text>
<text x="105.5" y="193.8">Y2</text>
<text x="132.8" y="197.7">3.00</text>
<text x="148.7" y="193.8">1.30</text>
<text x="57.3" y="201.6">Contact Pad Width (X8)</text>
<text x="105.5" y="201.6">X1</text>
<text x="148.7" y="201.6">0.30</text>
<text x="57.3" y="205.5">Contact Pad Length (X8)</text>
<text x="57.3" y="209.4">Contact Pad to Center Pad (X8)</text>
<text x="105.3" y="209.4">G1</text>
<text x="105.5" y="205.5">Y1</text>
<text x="116.9" y="209.4">0.50</text>
<text x="148.7" y="205.5">0.80</text>
<text x="57.3" y="213.2">Contact Pad to Contact Pad (X6)</text>
<text x="105.3" y="213.2">G2</text>
<text x="116.9" y="213.2">0.20</text>
<text x="57.3" y="217.1">Thermal Via Diameter</text>
<text x="57.3" y="221">Thermal Via Pitch</text>
<text x="105.3" y="221">EV</text>
<text x="106.3" y="217.1">V</text>
<text x="132.8" y="217.1">0.30</text>
<text x="132.8" y="221">1.00</text>
<text x="34" y="228.3">Notes:</text>
<text x="34" y="232.9">1. Dimensioning and tolerancing per ASME Y14.5M</text>
<text x="43.6" y="237">BSC: Basic Dimension. Theoretically exact value shown without tolerances.</text>
<text x="34" y="241">2. For best soldering results, thermal vias, if used, should be filled or tented to avoid solder loss during</text>
<text x="38.1" y="244.3">reflow process</text>
<text x="125.1" y="251.7">Microchip Technology Drawing C04-2598 Rev B</text>
<text x="26.6" y="261.3">© 2023 Microchip Technology Inc.</text>
</g>
</svg>
